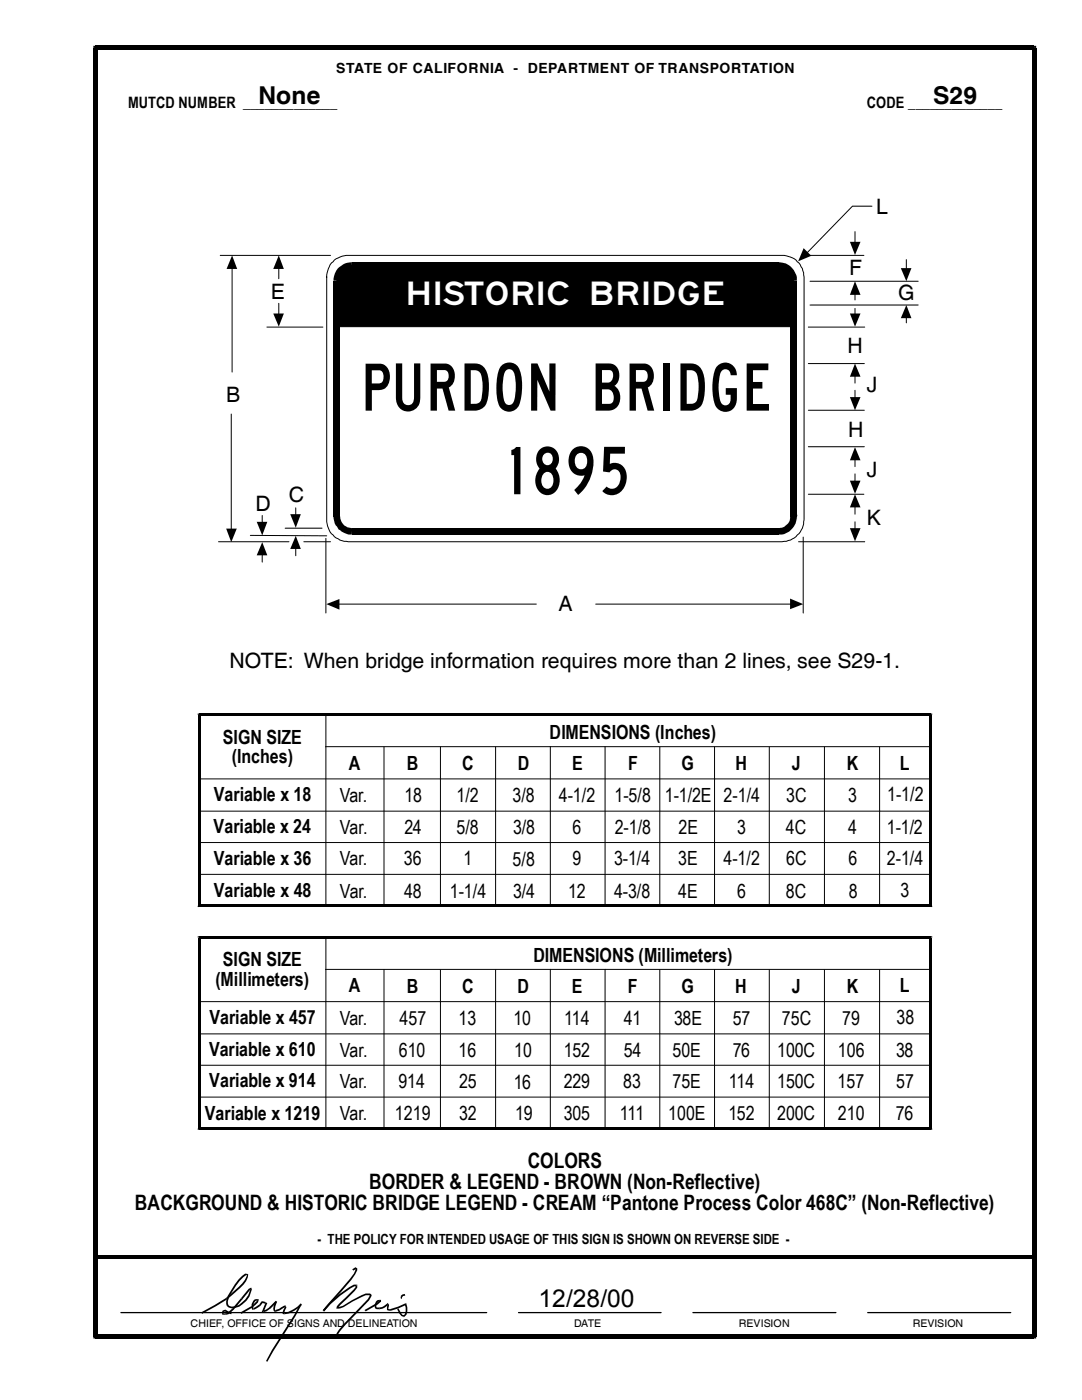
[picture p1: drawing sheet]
<svg xmlns="http://www.w3.org/2000/svg" width="216mm" height="279mm" viewBox="0 0 216 279" stroke-linecap="round" stroke-linejoin="round" font-family="sans-serif">
<g fill="none" stroke="#000" stroke-width=".2">
<path d="M43.9 51h22.1M46.3 53.5v20.8M55.6 53.5v2.1M66.7 51.9l1.5-.8 .9-.1h87.4a4.3 4.3 0 0 1 3.9 4.3v48.4a4.6 4.6 0 0 1-4.4 4.4h-86.5a4.3 4.3 0 0 1-4.3-4v-48.8a4.8 4.8 0 0 1 1.5-3.4zM68.1 53.8l.5-.3a2.05 2.05 0 0 1 1.7-.5h85.7a3.2 3.2 0 0 1 2.4 3v9.2h-91.2v-9.8zM160.2 51h12.2M161.6 56.1h21.6M170.6 46.2v2.2M170.6 58.7v1.2M174 41.1h-3.9l-9.1 9.4M180.8 51.8v1.9M53.3 65.3h11.1"/>
<path d="M55.6 60.5v2.2M161.3 65.3h11.3M161.3 72.6h11.2M161.6 60.9h21.6M170.6 75v1.5M170.6 77.9v1.5M170.6 61.6v1.1M180.8 63.3v1.1M46.1 82.6v23.1M161.3 81.9h11.2M161.3 89.2h11.2M161.3 98.6h11.1"/>
<path d="M170.6 91.7v1.4M170.6 94.6v1.5M43.6 108.1h14.1M50 106.8l15.2 .1M52.3 102.9v1.4M52.3 110.7v1.5M56.9 105.4h7.4M59 101.3v1.6M59 109.4v1.5M60.6 108.1h5.4M65 107.4v14.9M159.3 108.1h13.3"/>
<path d="M160.3 107.2v15.1M170.6 101.1v1.5M170.6 104.1v1.5M67.6 120.6h39.4M118.9 120.6h38.9M39.6 155.4h146.1M64.9 149h120.9M65 142.7v38.1M76.6 149.1v31.7M87.9 149.1v31.7M98.9 149.1v31.7M109.8 149v31.8"/>
<path d="M120.7 149v31.8M131.7 149.1v31.7M142.6 149.1v31.7M153.5 149.1v31.7M164.5 149.1v31.7M175.5 149.1v31.7M39.6 168.1h146.2M39.6 174.5h146.2M39.7 161.9h146.1M39.6 199.9h146.1M64.9 193.5h120.9M65 187.1v38.1"/>
<path d="M76.6 193.5v31.7M87.9 193.5v31.7M98.9 193.5v31.7M109.8 193.5v31.7M120.7 193.5v31.7M131.7 193.5v31.7M142.6 193.5v31.7M153.5 193.5v31.7M164.5 193.5v31.7M175.5 193.5v31.7M39.6 212.6h146.2M39.6 218.9h146.2"/>
<path d="M39.7 206.3h146.1"/>
</g>
<g fill="#000">
<path d="M46.3 51l1 2.7h-2.1z" fill-rule="evenodd"/>
<path d="M55.6 51l1 2.7h-2.1z" fill-rule="evenodd"/>
<path d="M68.1 53.8l.6-.5 .9-.3h86.4a3.2 3.2 0 0 1 2.4 3v9.2h-91.2v-9.8z" fill-rule="evenodd"/>
<path d="M160.4 49.5l1.5 1.6-2.6 1.1z" fill-rule="evenodd"/>
<path d="M169.6 48.3h2.1l-1.1 2.6z" fill-rule="evenodd"/>
<path d="M170.6 56.1l1.1 2.7h-2.1z" fill-rule="evenodd"/>
<path d="M179.7 53.5h2.2l-1.1 2.6z" fill-rule="evenodd"/>
<path d="M54.5 62.6h2.1l-1 2.6z" fill-rule="evenodd"/>
<path d="M170.6 72.6l1.1 2.6h-2.1z" fill-rule="evenodd"/>
<path d="M169.6 79.2h2.1l-1.1 2.7z" fill-rule="evenodd"/>
<path d="M169.6 62.6h2.1l-1.1 2.6z" fill-rule="evenodd"/>
<path d="M180.8 60.9l1.1 2.6h-2.2z" fill-rule="evenodd"/>
<path d="M170.6 89.2l1.1 2.7h-2.1z" fill-rule="evenodd"/>
<path d="M169.6 95.9h2.1l-1.1 2.7z" fill-rule="evenodd"/>
<path d="M45.1 105.5h2.1l-1.1 2.7z" fill-rule="evenodd"/>
<path d="M51.2 104.1h2.1l-1 2.7z" fill-rule="evenodd"/>
<path d="M52.3 108.2l1 2.6h-2.1z" fill-rule="evenodd"/>
<path d="M57.9 102.6h2.1l-1 2.7z" fill-rule="evenodd"/>
<path d="M59 106.9l1 2.7h-2.1z" fill-rule="evenodd"/>
<path d="M170.6 98.6l1.1 2.7h-2.1z" fill-rule="evenodd"/>
<path d="M169.6 105.4h2.1l-1.1 2.6z" fill-rule="evenodd"/>
<path d="M65.1 120.6l2.6-1.1v2.2z" fill-rule="evenodd"/>
<path d="M157.6 119.5l2.7 1.1-2.7 1z" fill-rule="evenodd"/>
</g>
<g fill="#000">
<path d="M18.6 9.1h.4v.9l.5-.4h-.9zM19 9.1h187.3v.9h-187.3zM206.3 9.1h.5v.5h-.9l.4 .4zM67.6 53.3l1.2-.7 1.4-.3 .1 1.4a2.28 2.28 0 0 0-2.1 1l-.4 1.3h-1.3v-.4a3.8 3.8 0 0 1 1.1-2.3zM66.5 56h1.4zM70.2 52.3l.1 1.4zM70.3 52.3h85.1v1.4h-85.1zM155.4 52.3a3.6 3.6 0 0 1 3.6 3.7h-1.3a2.37 2.37 0 0 0-2.4-2.3zM155.4 52.3l-.1 1.4zM157.7 56h1.4zM66.5 56h1.4v47h-1.4zM66.5 103h1.4z"/>
<path d="M66.5 103h1.3a2.46 2.46 0 0 0 2.5 2.4l-.1 1.3a4 4 0 0 1-3.4-2.2zM70.3 105.4h85.1v1.4h-85.1zM70.3 105.4l.1 1.4-.2-.1zM155.3 105.4l.1 1.4h-.2l.2-.1zM157.7 56h1.4v47h-1.4zM155.3 105.4a2.49 2.49 0 0 0 2.4-2.4h1.3a3.6 3.6 0 0 1-3.6 3.7zM157.7 103h1.3l.1-.4v.4zM39.5 142.4h.2v.5l.3-.2h-.5zM39.7 142.4h146.1v.5h-146.1zM185.8 142.4h.2v.3h-.5l.3 .2zM39.5 142.7h.5v38.1h-.5zM39.5 186.9h.2v.5l.3-.3h-.5z"/>
<path d="M39.7 180.5h146.1v.5h-146.1zM39.5 180.8h.5l-.3-.3v.5h-.2zM39.7 186.9h146.1v.5h-146.1zM185.5 142.7h.5v38.1h-.5zM185.8 186.9h.2v.2h-.5l.3 .3zM185.8 180.5l-.3 .3h.5v.2h-.2zM39.5 187.1h.5v38.1h-.5zM39.7 225h146.1v.5h-146.1zM39.5 225.2h.5l-.3-.2v.5h-.2zM185.5 187.1h.5v38.1h-.5zM185.8 225l-.3 .2h.5v.3h-.2zM19 250.5h187.3v.7h-187.3z"/>
<path d="M49.3 254.3h.2a3.9 3.9 0 0 1-1.6 2.7l-2.6 2.3-.3-.2a14.3 14.3 0 0 0 4.2-4.3zM45 259.1l.3 .2zM45 262.1l.3-.1 1.1-.9 1.7-2 .2 .2-1.6 2.1-.8 .6-.8 .4zM48.1 259.1l.2 .2zM47.6 255.4l1.3-1.2 .5 .1v.2l-.2-.1a10.1 10.1 0 0 0-3.7 5.3l.1 .7-.4 .1-.1-.8 .4-1.1zM49.3 254.3h.2h-.1v.2zM49.6 257.2l.5-.2 .2 .4h-.3l.1-.2-.2 .3-1.6 1.8-.2-.2zM50 257.3l.3 .1-.1 .1zM50.5 259.6l.3-.3 .4-.1 .2 .3-.6 .3-.3 .5v1.1h-.2l-.1-1.1zM51.2 259.2l.2 .3h-.3l.3-.3zM52.2 259.8l.1-.1-.1 .3h.2zM52.3 259.7l.7 .1-.1 .4-.7-.2z"/>
<path d="M53 259.8l.1 .1-.3 .3zM53.1 259.9l.2 .2-.6 1.6-.4-.1 .7-1.4h-.2zM54.9 259.7l.4 .1-.4-.1 .3 .2zM54.9 259.7l.4 .1-.4 1.4 .1 .3-.2 .3-.3-.6zM70.3 253.3l.7-.4 .3 .3v.3h-.3v-.3l-.5 .4zM71.1 256.4h.2v.1h-.3l.1 .2zM71 253.4l.3 .1-1.2 1.9-5.4 6.3-.3-.2 5.4-6.3 .8-1zM71 253.4l.3 .1zM71 256.5h.3v.5l-.5 .6-2.9 2.8-.4 .6h-.4l.1-.3 .4-.5 2.9-2.8 .5-.5zM73.8 258.1l-.1 .4zM73.8 258.1l.4 .5-.5 .9-4.7 4.8-1.8 2.3-.2-.2 .6-1.1 1.1-1.2 4.7-4.9 .4-.6zM75.6 259.4h.2l.1 .3z"/>
<path d="M75 259.8l.6-.4 .3 .3a.93 .93 0 0 0-.8 1.2h.6v.4l-.9-.2v-.8zM80 258.6l.3 .1-.1 .5-.3-.1zM80 258.6l.8-.4 .1 .4-.6 .2zM80 258.6l.3 .2zM18.6 9.6h.9v257.1h-.9zM19 266.3h187.3v.8h-187.3zM18.6 266.7h.9l-.5-.4v.8h-.4zM40.2 261.9l4.8-2.8 .3 .2-5 2.9zM45 261.4l1.2 .6-.1 .3-1.2-.6zM45 261.4l-.1 .3zM44.4 261.5l.6-.1v.3l-.5 .2 .1 .2h.4v.3h-.6l-.1-.5zM45 262.1l.1 .3z"/>
<path d="M45.2 260.5l.3-.2 .1 .1zM45.5 260.3l.2 .3a2.37 2.37 0 0 0 2.5-.6l.7-.7 .6-.8 .5-1.2 .2 .2a4.5 4.5 0 0 1-4 3.6l-.6-.2-.4-.3zM47.9 262l2.2-1.3 .3 .2-2.2 1.3zM51.4 259.2l.2 .1-.1 .6-1.1 1-.3-.2 1.3-1.2h-.3zM50.1 260.7l.3 .2zM50.6 261l.1 .4h-.2zM50.6 261l1.1-.7 .3 .3-1.3 .8zM52.2 259.8l.2 .2-.4 .6-.3-.3zM51.7 260.3l.3 .3zM52.3 261.6l.4 .1-.2-.2 .1 .4-.4 .1zM52.5 261.5l.6-.1 .8-.6 .1 .3-.8 .6-.6 .2zM53.8 260.9l1.1-1.2 .3 .2-1.2 1.2z"/>
<path d="M53.8 260.9l.1-.1 .1 .3zM54.9 261.5l.1 .3-.1 .1zM54.9 261.5l2-1 .1 .4-1.2 .6-.8 .3zM56.7 262l-.1 .3zM56.7 262a5.6 5.6 0 0 0 3.2-1.8l.3 .2a6.1 6.1 0 0 1-3.5 1.9zM56.9 260.5l.2 .2-.4 .1 .3 .1zM56.7 260.8l.4-.1 .1 .2-.6 1.1v.3l-.2-.1v-.3l.4-1zM59.9 260.2l.3 .2zM59.9 260.2l.3 .1-1.3 2.4-4.4 7-1.2 2.1-.2-.2 1.2-2.2 4.4-6.9zM65.6 260.1l2-1.8 2.1-1.4 .9-.5h.5v.3h-.4a21.4 21.4 0 0 0-6 5l-.3-.2zM64.4 261.5l.3 .2zM67.3 260.9v.3h-.2v-.2h.4z"/>
<path d="M67.3 260.9l1.1-.3 3.7-2.1 .9-.4h.8v.4h-.8l-.8 .3-3.6 2.1-1.3 .3zM72.7 261.5l2.4-1.4 .7-.6 .2 .2h-.2v-.3h.2v.4l-.6 .5-2.4 1.4zM75.7 260.9h.5l1-.7 .3 .2-1.2 .8-.6 .1zM75.7 260.9v.4zM77.2 260.2l.2-.2 .1 .2-.3 .2h.3zM77.5 260.2l.1 .2-.1 .8 .3 .1-.1 .3-.5-.1v-1.1zM77.8 261.3l.1 .3h-.2zM77.8 261.3l3.1-1.2 .1 .3-1.5 .7-1.6 .5zM79.2 261.3l.3-.2 .8 1.3 .4 .2-.2 .2-.4-.2-.4-.5zM80.4 262.6h.3l-.2 .2 .1 .1 .1-.1zM80.9 260.1l.1-.1 .1 .3h-.3l.2 .1zM80.8 260.3h.3a2.24 2.24 0 0 1-.4 2.5l-.3-.2a1.81 1.81 0 0 0 .4-2.3z"/>
<path d="M205.9 9.6h.9v257.1h-.9zM205.9 266.7h.9v.4h-.5v-.8z"/>
</g>
<path d="M24.1 262h73M103.5 262h28.4M138.3 262h28.5M173.1 262h28.6" fill="none" stroke="#000" stroke-width=".25"/>
<g font-size="14.1">
<text x="71.9" y="82">PURDON BRIDGE</text>
<text x="99.8" y="98.6">1895</text>
</g>
<text font-size="7" fill="#fff" x="80.9" y="60.8">HISTORIC BRIDGE</text>
<g font-size="4.9">
<text x="51.6" y="20.8">None</text>
<text x="186.2" y="20.7">S29</text>
<text x="107.4" y="260.9">12/28/00</text>
</g>
<g font-size="4.2">
<text x="174.8" y="42.8">L</text>
<text x="54" y="59.7">E</text>
<text x="169.4" y="54.9">F</text>
<text x="179.2" y="59.9">G</text>
<text x="169.1" y="70.4">H</text>
<text x="45.1" y="80.2">B</text>
<text x="173" y="78.3">J</text>
<text x="169.2" y="87.1">H</text>
<text x="173" y="95.2">J</text>
<text x="51" y="101.9">D</text>
<text x="57.7" y="100.2">C</text>
<text x="173" y="104.7">K</text>
<text x="111.4" y="122">A</text>
<text x="45.8" y="133.3">NOTE: When bridge information requires more than 2 lines, see S29-1.</text>
<text x="105.3" y="233.1">COLORS</text>
<text x="73.7" y="237.3">BORDER &amp; LEGEND - BROWN (Non-Reflective)</text>
<text x="26.9" y="241.6">BACKGROUND &amp; HISTORIC BRIDGE LEGEND - CREAM “Pantone Process Color 468C” (Non-Reflective)</text>
</g>
<g font-size="3.9">
<text x="44.4" y="148.4">SIGN SIZE</text>
<text x="109.6" y="147.4">DIMENSIONS (Inches)</text>
<text x="46.2" y="152.3">(Inches)</text>
<text x="69.6" y="153.6">A</text>
<text x="81.2" y="153.7">B</text>
<text x="92.2" y="153.7">C</text>
<text x="103.3" y="153.7">D</text>
<text x="114.1" y="153.7">E</text>
<text x="125.3" y="153.8">F</text>
<text x="136" y="153.8">G</text>
<text x="146.7" y="153.8">H</text>
<text x="158" y="153.8">J</text>
<text x="169" y="153.8">K</text>
<text x="179.6" y="153.6">L</text>
<text x="42.7" y="159.9">Variable x 18</text>
<text x="67.8" y="160">Var.</text>
<text x="80.7" y="160">18</text>
<text x="91.1" y="160">1/2</text>
<text x="102.3" y="160">3/8</text>
<text x="111.5" y="160">4-1/2</text>
<text x="122.6" y="160">1-5/8</text>
<text x="132.7" y="160">1-1/2E</text>
<text x="144.4" y="160">2-1/4</text>
<text x="156.9" y="160">3C</text>
<text x="169.3" y="160">3</text>
<text x="177" y="159.9">1-1/2</text>
<text x="42.6" y="166.3">Variable x 24</text>
<text x="67.8" y="166.5">Var.</text>
<text x="80.7" y="166.5">24</text>
<text x="91.1" y="166.5">5/8</text>
<text x="102.4" y="166.5">3/8</text>
<text x="114.2" y="166.5">6</text>
<text x="122.7" y="166.5">2-1/8</text>
<text x="135.4" y="166.5">2E</text>
<text x="147.1" y="166.5">3</text>
<text x="156.8" y="166.5">4C</text>
<text x="169.3" y="166.5">4</text>
<text x="177" y="166.5">1-1/2</text>
<text x="42.7" y="172.5">Variable x 36</text>
<text x="67.8" y="172.7">Var.</text>
<text x="80.6" y="172.7">36</text>
<text x="92.5" y="172.7">1</text>
<text x="102.3" y="172.8">5/8</text>
<text x="114.2" y="172.7">9</text>
<text x="122.5" y="172.7">3-1/4</text>
<text x="135.3" y="172.7">3E</text>
<text x="144.4" y="172.7">4-1/2</text>
<text x="156.9" y="172.7">6C</text>
<text x="169.3" y="172.7">6</text>
<text x="177" y="172.7">2-1/4</text>
<text x="42.7" y="179">Variable x 48</text>
<text x="67.8" y="179.1">Var.</text>
<text x="80.6" y="179.1">48</text>
<text x="89.8" y="179.1">1-1/4</text>
<text x="102.4" y="179.1">3/4</text>
<text x="113.4" y="179.1">12</text>
<text x="122.5" y="179.1">4-3/8</text>
<text x="135.3" y="179.1">4E</text>
<text x="147.1" y="179.1">6</text>
<text x="156.8" y="179.1">8C</text>
<text x="169.3" y="179.1">8</text>
<text x="179.7" y="179.1">3</text>
<text x="106.4" y="191.9">DIMENSIONS (Millimeters)</text>
<text x="43" y="196.8">(Millimeters)</text>
<text x="44.4" y="192.9">SIGN SIZE</text>
<text x="69.6" y="198">A</text>
<text x="81.2" y="198.1">B</text>
<text x="92.2" y="198.1">C</text>
<text x="103.3" y="198.1">D</text>
<text x="114.1" y="198.1">E</text>
<text x="125.3" y="198.2">F</text>
<text x="136" y="198.2">G</text>
<text x="146.7" y="198.2">H</text>
<text x="158" y="198.2">J</text>
<text x="169" y="198.2">K</text>
<text x="179.6" y="198">L</text>
<text x="41.8" y="204.3">Variable x 457</text>
<text x="67.8" y="204.5">Var.</text>
<text x="79.7" y="204.5">457</text>
<text x="91.5" y="204.5">13</text>
<text x="102.4" y="204.5">10</text>
<text x="112.6" y="204.5">114</text>
<text x="124.4" y="204.5">41</text>
<text x="134.5" y="204.5">38E</text>
<text x="146.2" y="204.5">57</text>
<text x="156" y="204.5">75C</text>
<text x="168.1" y="204.5">79</text>
<text x="178.9" y="204.4">38</text>
<text x="41.7" y="210.7">Variable x 610</text>
<text x="67.8" y="210.9">Var.</text>
<text x="79.6" y="210.9">610</text>
<text x="91.5" y="210.9">16</text>
<text x="102.6" y="210.9">10</text>
<text x="112.5" y="210.9">152</text>
<text x="124.5" y="210.9">54</text>
<text x="134.2" y="210.9">50E</text>
<text x="146.2" y="210.9">76</text>
<text x="155.1" y="210.9">100C</text>
<text x="167.2" y="210.9">106</text>
<text x="178.8" y="210.9">38</text>
<text x="41.7" y="217">Variable x 914</text>
<text x="67.8" y="217.2">Var.</text>
<text x="79.5" y="217.2">914</text>
<text x="91.6" y="217.2">25</text>
<text x="102.5" y="217.3">16</text>
<text x="112.5" y="217.2">229</text>
<text x="124.4" y="217.2">83</text>
<text x="134.2" y="217.2">75E</text>
<text x="145.4" y="217.2">114</text>
<text x="155.1" y="217.2">150C</text>
<text x="167.1" y="217.2">157</text>
<text x="178.8" y="217.2">57</text>
<text x="40.9" y="223.4">Variable x 1219</text>
<text x="67.8" y="223.6">Var.</text>
<text x="78.8" y="223.6">1219</text>
<text x="91.6" y="223.6">32</text>
<text x="102.8" y="223.6">19</text>
<text x="112.5" y="223.6">305</text>
<text x="123.7" y="223.6">111</text>
<text x="133.3" y="223.6">100E</text>
<text x="145.4" y="223.6">152</text>
<text x="155.1" y="223.6">200C</text>
<text x="167.2" y="223.6">210</text>
<text x="178.7" y="223.5">76</text>
</g>
<g font-size="3.1">
<text x="25.6" y="21.5">MUTCD NUMBER _____________</text>
<text x="173" y="21.5">CODE _____________</text>
</g>
<g font-size="2.8">
<text x="67.1" y="14.5">STATE OF CALIFORNIA - DEPARTMENT OF TRANSPORTATION</text>
<text x="63.3" y="248.2">- THE POLICY FOR INTENDED USAGE OF THIS SIGN IS SHOWN ON REVERSE SIDE -</text>
</g>
<g font-size="2.1">
<text x="38" y="264.8">CHIEF, OFFICE OF SIGNS AND DELINEATION</text>
<text x="114.6" y="264.8">DATE</text>
<text x="147.4" y="264.8">REVISION</text>
<text x="182.1" y="264.8">REVISION</text>
</g>
</svg>
